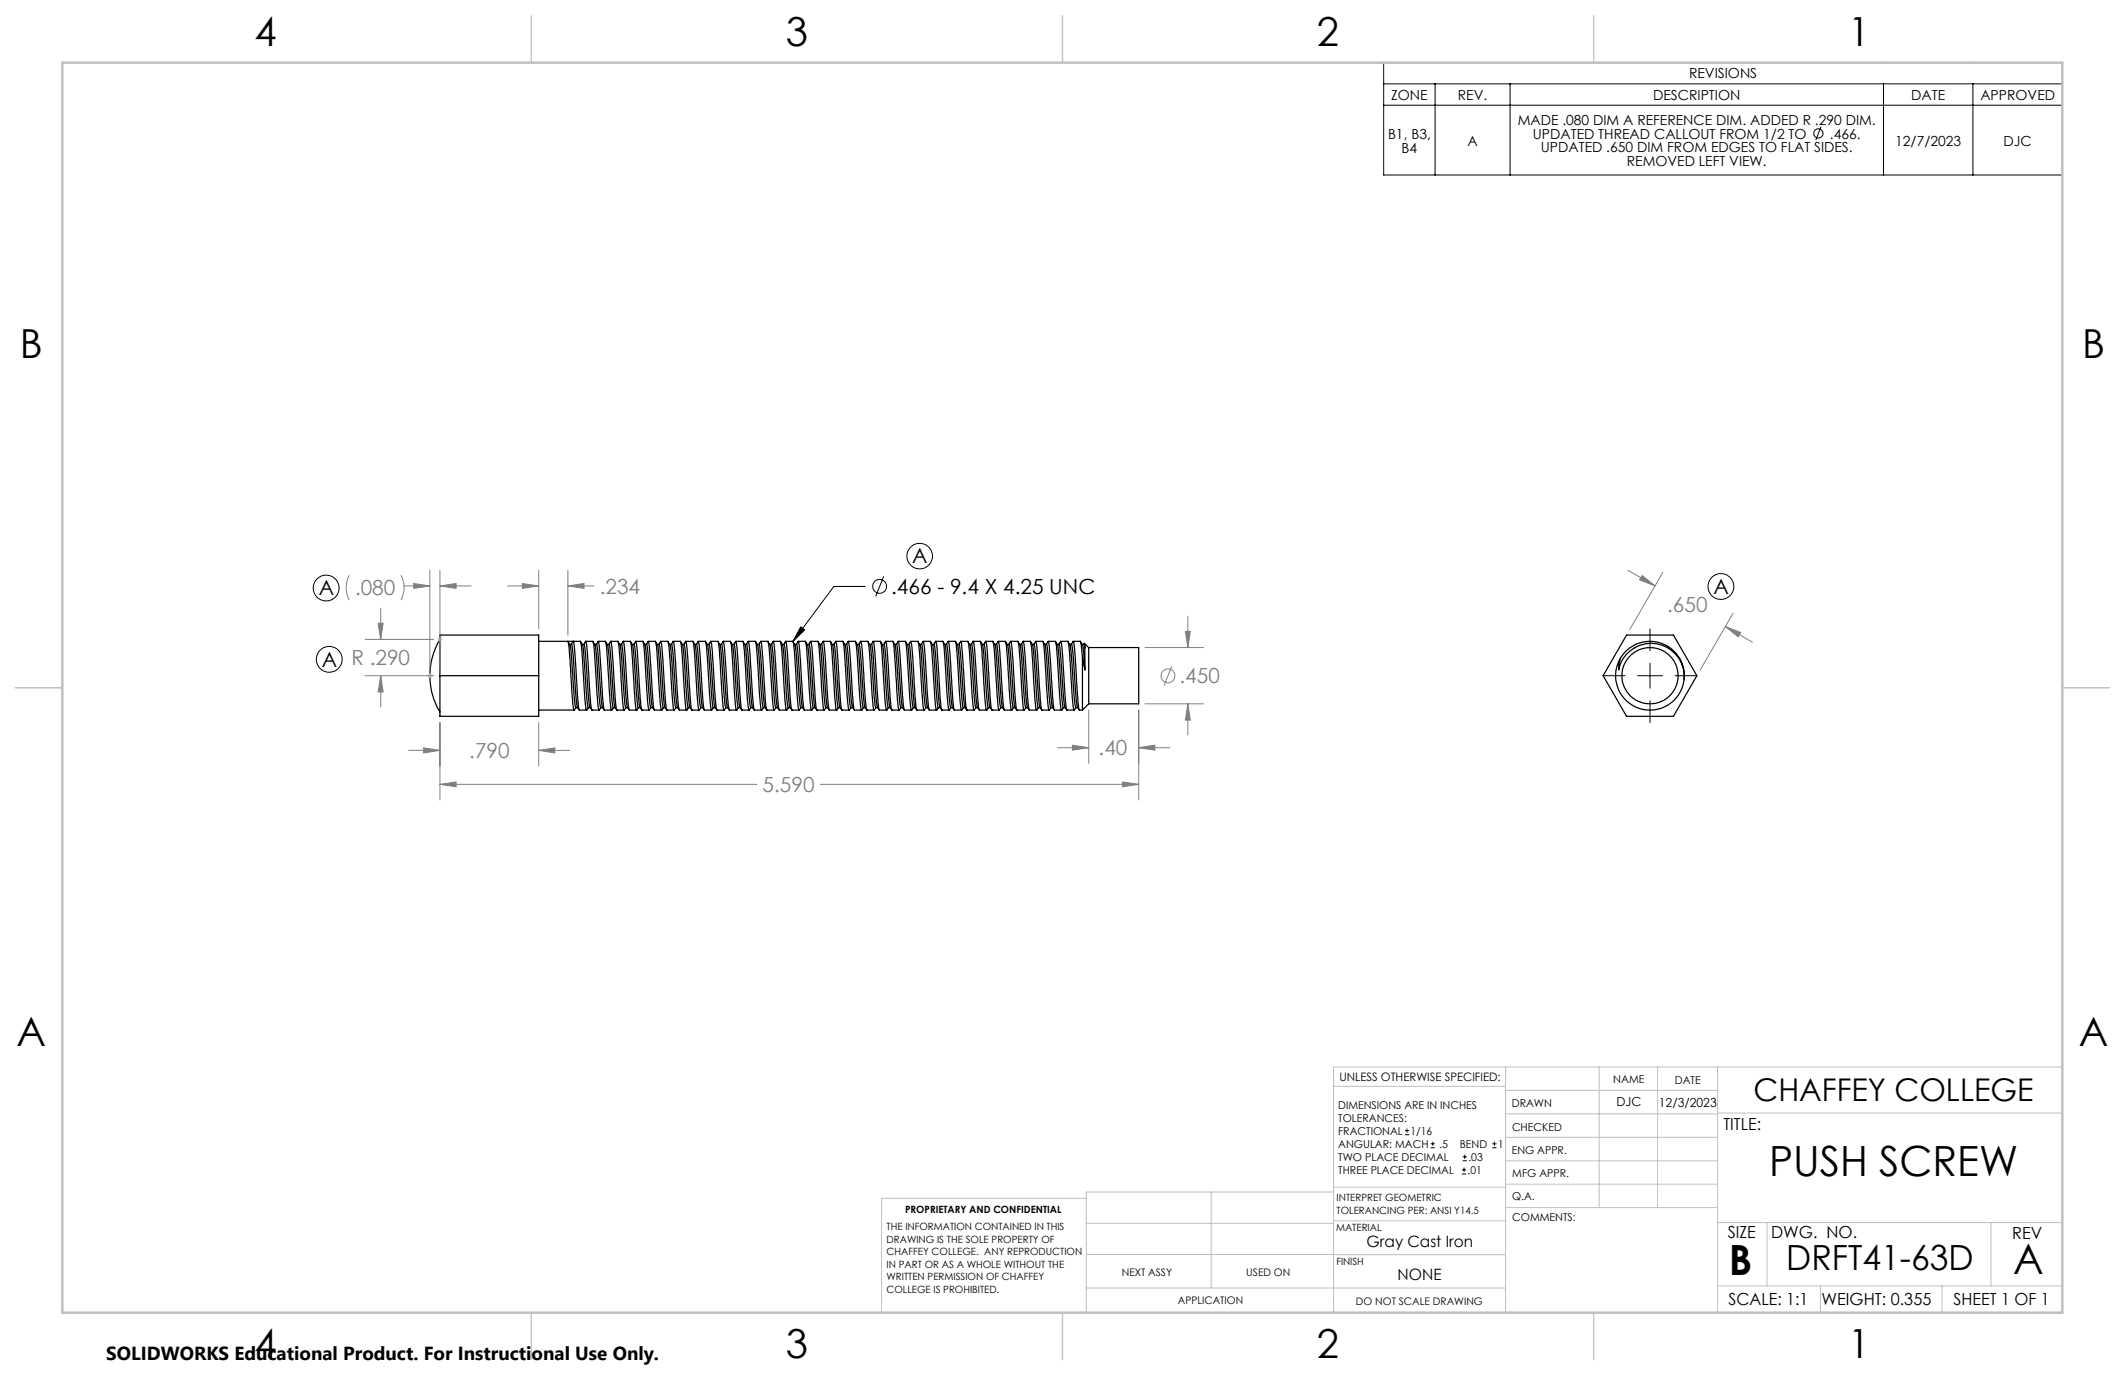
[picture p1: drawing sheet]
<svg xmlns="http://www.w3.org/2000/svg" width="432mm" height="279mm" viewBox="0 0 432 279" stroke-linecap="round" stroke-linejoin="round" font-family="sans-serif">
<g fill="none" stroke="#000" stroke-width=".25">
<path d="M89.4 129.9a14.3 14.3 0 0 0 0 14.8M89.4 129h20.1v16.6h-20.1zM89.4 137.3h20.1M109.5 130.3l8.5 .1 .4 3.4 .4 7.9 .2 2.1 .2 .5M115.4 130.3l.3 1.7 .7 10.9 .3 1.4M115.5 130.5a3.9 3.9 0 0 1 .6 2.8l.7 9.9 .2 .6h.4M115.8 131h.4l.1 .7 .9 11.1 .1 1 .4 .5M116.1 130.8l.4-.5 .3 1.7 .8 11.9 .1 .4h1.5M118 130.5l.4 .6 .3 3.2a70.6 70.6 0 0 0 .9 9.5h.3M118.4 131h.3l.1 .2 .9 11.6 .2 1 .4 .5M118.6 131l.4-.7 .3 2 .6 9 .3 3h1.5M119 130.3h1.5l.1 .5 .8 11.3 .3 2.2"/>
<path d="M120.5 130.5l.4 .5 .1 .6 .3 2.9a65.7 65.7 0 0 0 .8 9.3M120.9 131h.3l.1 .2 .9 11.6 .2 1 .4 .5M121.1 131l.4-.7a82.6 82.6 0 0 1 .9 11.3l.4 2.7h1.5M121.6 130.3h1.4l.2 .4 .8 12.2 .3 1.4M123.1 130.5l.2 .2a7.7 7.7 0 0 1 .5 3.4l.6 8.3 .2 1.3 .4 .1M123.4 131h.4l.1 .7 .9 11.1 .2 1 .3 .5M123.7 131l.4-.7 .3 1.6 .6 9.8 .3 2.5 1.5 .1M124.1 130.3h1.5l.1 .3 .8 11.5 .2 1.9 .2 .3M125.6 130.5l.4 .5 .2 .9 .8 11.1 .1 .8h.4M126 131h.3l.1 .2 .9 11.6 .2 1 .4 .5M126.2 131l.4-.7 .4 2.1 .7 11.5 .2 .4h1.5M126.6 130.3h1.5l.1 .3 .8 12 .4 1.7"/>
<path d="M128.2 130.5l.4 .5 .1 .7 .9 11.8 .1 .3h.4M128.5 131h.4l.1 .7 .9 11.1 .1 1 .4 .5M128.8 131l.4-.7 .3 1.6 .6 9.8 .3 2.4v.2h1.5M129.2 130.3h1.4l.1 .3 .9 12.4 .3 1.3M130.7 130.5l.4 .5 .3 3.2a72.3 72.3 0 0 0 .9 9.6h.3M131.1 131h.3l.1 .2 .9 11.6 .2 1 .4 .5M131.3 131l.4-.7 .3 1.3 .9 12.6 1.6 .1M131.7 130.3h1.5l.1 .3 .9 12.3 .2 1.4M133.2 130.5l.4 .5 .1 .6 .3 2.9a71.3 71.3 0 0 0 .8 9.3h.3M133.6 131h.3l.1 .2 .9 11.6 .2 1 .4 .5M133.8 131l.5-.7 .2 1.7 .6 8.7 .3 3.4 .1 .2h1.5M134.3 130.3h1.4v.1a31.8 31.8 0 0 1 .6 6.5l.4 5.6 .3 1.8"/>
<path d="M135.8 130.5l.2 .2a7.3 7.3 0 0 1 .5 3.3l.7 9.2 .1 .6h.4M136.1 131h.4l.1 .2 .9 11.6 .2 1 .3 .5M136.4 131l.4-.7 .3 2.1 .6 8.9 .3 2.8v.2h1.5M136.8 130.3h1.5l.1 .3 .8 12.4 .1 .9 .3 .4M138.3 130.5l.2 .2a8.4 8.4 0 0 1 .6 3.6 62.1 62.1 0 0 0 .8 9.5h.3M138.7 131h.3l.2 .7 .8 11.1 .2 1 .4 .5M138.9 131l.4-.7 .3 1.6 .8 12 .2 .4h1.5M139.3 130.3h1.5l.2 .7 .7 11.1 .4 2.2M140.9 130.5l.4 .5 .1 .6 .7 10 .3 2.2M141.2 131h.4v.2l1 11.6 .1 1 .4 .5M141.5 131l.4-.7 .3 2.5 .6 8.8 .3 2.5 .1 .2h1.4M141.9 130.3h1.4l.2 .4 .8 12.2 .3 1.4"/>
<path d="M143.4 130.5l.5 .9 .2 2.8a76.2 76.2 0 0 0 .9 9.6h.3M143.8 131h.3l.1 .2 .9 11.6 .2 1 .4 .5M144 131l.4-.7 .4 2.5 .8 11.2 .1 .3h1.4M144.4 130.3h1.5l.1 .3 .8 11.6 .3 2.1M145.9 130.5l.4 .5 .2 .9 .9 11.5 .1 .4h.3M146.3 131h.3l.1 .2 .9 11.6 .2 1 .4 .5M146.5 131l.5-.7 .2 1.4 .4 5.1a40.8 40.8 0 0 0 .6 7.5h1.5M147 130.3h1.4l.1 .2 .2 1.9 .6 8.8a7.6 7.6 0 0 0 .4 3.1M148.5 130.5l.2 .3a6.5 6.5 0 0 1 .5 3.2l.7 9.2 .1 .6h.4M148.8 131h.4l.1 .2 .9 11.6 .2 1 .3 .5M149.1 131l.4-.7 .3 1.3 .8 12.2 .1 .5h1.5M149.5 130.3h1.5v.2l.6 7.8a26.7 26.7 0 0 0 .6 6"/>
<path d="M151 130.5l.4 .6 .3 3.2a70.6 70.6 0 0 0 .9 9.5h.3M151.4 131h.3l.2 .7 .8 11.1 .2 1 .4 .5M151.6 131l.4-.7 .3 1.6 .8 11.9 .2 .5h1.5M152 130.3h1.5l.1 .3 .8 11 .2 2.2 .2 .5M153.6 130.5l.4 .5 .1 .6 .2 2.9a65.7 65.7 0 0 0 .8 9.3M153.9 131h.4v.2l1 11.6 .1 1 .4 .5M154.2 131l.4-.7 .3 2.1 .5 8.4a10 10 0 0 0 .5 3.5h1.4M154.6 130.3h1.4l.1 .3 .9 11.5 .1 1.5 .2 .7M156.1 130.5l.4 .5 .2 1.2 .8 11 .1 .5 .4 .1M156.5 131h.3l.1 .2 .9 11.6 .2 1 .4 .5M156.7 131l.4-.7 .3 2 .8 11.5 .2 .5h1.4M157.1 130.3h1.5l.1 .3 .8 12 .3 1.7"/>
<path d="M158.6 130.5l.5 .7 .3 3.2a60.7 60.7 0 0 0 .8 9.4h.3M159 131h.3l.1 .2 .9 11.6 .2 1 .4 .5M159.2 131l.5-.7 .3 2.6 .8 11 .1 .4h1.5M159.7 130.3h1.4l.1 .3 .8 11.5 .4 2.2M161.2 130.5l.4 .5 .3 3.7a62.1 62.1 0 0 0 .8 9.1h.4M161.5 131h.4l.1 .2 .9 11.6 .2 1 .3 .5M161.8 131l.4-.7 .3 2.1 .8 11.5 .1 .4h1.5M162.2 130.3h1.5l.1 .3 .8 12.3 .3 1.4M163.7 130.5l.4 .5 .3 3.2a74.3 74.3 0 0 0 .9 9.6h.3M164.1 131h.3l.2 .7 .8 11.1 .2 1 .4 .5M164.3 131l.4-.7a59.8 59.8 0 0 1 .8 8.9l.4 5.1h1.6M164.7 130.3h1.5l.1 .4 .8 10.9 .2 2 .2 .7"/>
<path d="M166.3 130.5l.4 .7 .3 3.3a71.3 71.3 0 0 0 .8 9.3h.4M166.6 131h.4v.2l1 11.6 .1 1 .4 .5M166.9 131l.4-.7 .3 2.2 .6 9.2 .3 2.4v.2h1.5M167.3 130.3h1.4l.2 .4 .7 10.9 .2 2.2 .2 .5M168.8 130.5a3.7 3.7 0 0 1 .6 2.8l.8 9.9 .2 .6h.3M169.2 131h.3l.1 .2 .9 11.6 .2 1 .4 .5M169.4 131l.4-.7 .3 1.7 .8 11.8 .2 .5h1.5M169.8 130.3h1.5l.1 .3 .8 11.5 .3 2.2M171.3 130.5l.5 .7 .3 3.1a63.7 63.7 0 0 0 .8 9.5h.3M171.7 131h.3l.1 .2 .9 11.6 .2 1 .4 .5M171.9 131l.4-.6a.35 .35 0 0 1 .2 .6l1 13 .1 .3h1.5M172.4 130.3h1.4l.1 .3 .8 11.1 .4 2.6"/>
<path d="M173.9 130.5l.4 .5 .1 .6 .2 3a63.9 63.9 0 0 0 .8 9.2M174.2 131h.4l.1 .2 .9 11.6 .2 1 .3 .5M174.5 131l.4-.7 .3 2.1 .6 8.9 .3 2.9 1.5 .1M174.9 130.3l1.5 .1 .3 2.8 .6 9.3 .3 1.8M176.4 130.5l.5 .9 .2 2.7a76 76 0 0 0 .9 9.7h.3M176.8 131h.3l.2 .7 .8 11.1 .2 1 .4 .5M177 131l.4-.7 .4 2.1 .5 8.9a6.6 6.6 0 0 0 .4 3h1.5M177.4 130.3h1.5l.1 .4 .9 12.3 .3 1.3M179 130.5l.4 .5 .1 .9 .9 11.7 .1 .2h.4M179.3 131h.4v.2l1 11.6 .1 1 .4 .5M179.6 131l.4-.7 .3 2.6 .8 10.9 .1 .5h1.5M180 130.3h1.4l.2 .5 .8 11.4 .3 2.1"/>
<path d="M181.5 130.5l.4 .5 .1 .7 .9 11.5 .2 .6h.3M181.9 131h.3l.2 .7 .8 11.1 .2 1 .4 .5M182.1 131l.4-.7 .3 1.4 .9 12.3 .1 .3h1.4M182.5 130.3h1.5M184 130.4l.3 2.5 .7 10.7 .2 .7M184 130.5l.4 .5 .3 3.2a70.4 70.4 0 0 0 .9 9.6h.3M184.4 131h.3l.2 .7 .8 11.1 .2 1 .4 .5M184.6 131l.4-.7 .3 1.6 .9 12.1 .1 .3h1.5M185.1 130.3h1.4l.1 .3 .9 12.7 .3 1M186.6 130.5l.4 .5 .1 .6 .2 2.9a69.4 69.4 0 0 0 .8 9.3h.4M186.9 131h.4l.1 .2 .9 11.6 .2 1 .3 .5M187.2 131l.4-.7 .3 1.7 .8 12 .1 .3h1.5"/>
<path d="M187.6 130.3h1.5l.1 .3 .8 12.4 .2 1 .2 .3M189.1 130.5l.4 .5 .2 1.2 .8 11 .1 .5 .4 .1M189.5 131h.3l.2 .7 .8 11.1 .2 1 .4 .5M189.7 131l.4-.7 .3 1.6 .6 8.8 .3 3.4 .1 .2h1.5M190.1 130.3h1.5l.1 .3 .8 12 .4 1.7M191.7 130.5l.4 .7 .3 3.1a60.7 60.7 0 0 0 .8 9.5h.4M192 131h.4v.2l1 11.6 .1 1 .4 .5M192.3 131l.4-.7 .4 3 .7 10.6 .1 .4h1.5M192.7 130.3h1.4l.2 .4 .7 10.6 .2 2.2 .2 .8M194.2 130.5l.4 .5 .1 .6 .8 10.6 .3 1.6M194.6 131h.3l.2 .7 .8 11.1 .2 1 .4 .5M194.8 131l.4-.7 .2 .7 1 13.2 1.6 .1"/>
<path d="M195.2 130.3h1.5v.2l.3 2.3 .6 8.8 .2 2.2 .1 .5M196.7 130.5l.4 .5 .3 3.2a74.1 74.1 0 0 0 .9 9.6h.3M197.1 131h.3l.2 .7 .8 11.1 .2 1 .4 .5M197.3 131l.5-.7 .3 2.6 .8 11 .1 .4h1.5M197.8 130.3h1.4l.1 .3 .9 12 .3 1.7M199.3 130.5l.4 .7 .3 3.3a71.3 71.3 0 0 0 .8 9.3h.4M199.6 131h.4l.1 .2 .9 11.6 .2 1 .3 .5M199.9 131l.4-.7a45.6 45.6 0 0 1 .7 7.9l.5 5.9v.2h1.6M200.3 130.3h1.5l.1 .3 .8 11.9 .3 1.8M201.8 130.5l.4 .5 .2 1.2 .8 11 .2 .6h.3M202.2 131h.3l.2 .7 .8 11.1 .2 1 .4 .5M202.4 131l.4-.7 .4 2.5 .7 11.1 .2 .4h1.5"/>
<path d="M202.8 130.3h1.5l.1 .3 .8 11.1 .2 2.2 .2 .4M204.4 130.5l.4 .6 .3 3.2a63.7 63.7 0 0 0 .8 9.5h.4M204.7 131h.4v.2l1 11.6 .1 1 .4 .5M205 131l.4-.7 .3 2.2 .9 11.7 1.5 .1M205.4 130.3h1.4l.1 .3 .9 11.5 .3 2.2M206.9 130.5l.4 .5 .1 .6 .2 3a65.8 65.8 0 0 0 .9 9.2M207.3 131h.3l.2 .7 .8 11.1 .2 1 .4 .5M207.5 131l.4-.7 .3 1.4 .5 8.1a15.2 15.2 0 0 0 .4 4.5h1.6M207.9 130.3h1.5l.1 .3 .7 9.9a11.9 11.9 0 0 0 .4 3.8M209.4 130.5l.4 .5 .2 1.2 .8 11.1 .1 .4 .4 .1M210 131h-.2h.3l.3 1.3 .7 10.5 .2 1 .4 .5M210 131l.5-.7 .3 2.6 .6 9.3 .2 2 1.6 .1"/>
<path d="M210.5 130.3h1.4l.1 .3 .8 11.5 .2 1.7 .2 .5M212 130.5l.4 .5 .1 .9 .9 11.7 .1 .2h.4M212.5 131h-.2h.4l.2 1.3 .8 10.5 .2 1 .3 .5M212.6 131l.4-.7 .3 1.4 .8 12.3 .1 .3h1.5M213 130.3h1.5l.1 .3 .8 12.3 .2 1.1 .2 .3M214.5 130.5l.4 .5 .1 .7 .9 11.5 .2 .6h.3M215.1 131h-.2h.3l.3 2.1 .7 9.7 .2 1 .4 .5M215.1 131l.4-.7 .3 1.6 .9 12.1 .1 .3h1.5M215.5 130.3h1.5l.1 .4 .8 11 .2 2 .2 .6M217.1 130.5l.4 .5 .3 3.2a72.4 72.4 0 0 0 .8 9.6h.4M217.6 131h-.2h.4l.3 2.1 .7 9.7 .1 1 .4 .5M217.7 131l.4-.7 .3 1.6 .7 11.4 .2 1h.7"/>
<path d="M218.1 130.3h1.4M219.5 130.4l.5 3.3M219.6 130.5a4.8 4.8 0 0 1 .7 3.3l.2 2.3M220 133.7l.5 2.4M220 133.7v10.6M220.2 131h-.2h.3l.2 .6M220.2 131l.1-.3 .2 .9M220.3 130.7l.9 .9M220.5 131.6v4.5M221.2 131.6v11.4M221.2 131.6h10.2v11.4h-10.2M329.3 133.7a7 7 0 0 0 3.8 10.3 7 7 0 0 0 9.1-6"/>
<path d="M329.3 133.7l-.3 1.3-.1 1.1a6.7 6.7 0 0 1 7.6-5.3 6.7 6.7 0 0 1 5.7 7.2M329.3 133.7a7 7 0 0 1 8.2-3 7 7 0 0 1 4.7 7.3M330.5 129h9.5l4.8 8.3-4.8 8.3h-9.5l-4.7-8.3zM109.5 144.3h7.2M117.1 143.8l-.4 .5M119.6 143.8l-.4 .5M121.7 144.3h.1M122.1 143.8h.3M122.1 143.8l-.3 .5M124.7 143.8l-.4 .5M127.2 143.8l-.3 .5M129.4 144.3h.1"/>
<path d="M129.8 143.8l-.4 .5M132.3 143.8l-.4 .5M134.8 143.8l-.3 .5M137.4 143.8l-.4 .5M139.9 143.8l-.3 .5M142.4 143.8h.4M142.5 143.8l-.4 .5M145 143.8l-.4 .5M147.2 144.3h-.1M147.5 143.8l-.3 .5M150.1 143.8l-.4 .5M152.6 143.8l-.3 .5"/>
<path d="M154.8 144.3h.1M155.1 143.8h.4M155.2 143.8l-.4 .5M157.7 143.8l-.4 .5M160.2 143.8l-.3 .5M162.8 143.8l-.4 .5M165.3 143.8l-.3 .5M167.5 144.3h.1M167.9 143.8l-.4 .5M170 144.3h.1M170.4 143.8l-.4 .5M172.9 143.8l-.3 .5"/>
<path d="M175.4 143.8h.4M175.5 143.8l-.4 .5M177.6 144.3h.1M178 143.8l-.3 .5M180.2 144.3h.1M180.6 143.8l-.4 .5M183.1 143.8l-.4 .5M185.6 143.8l-.3 .5M187.8 144.3h.1M188.2 143.8l-.4 .5M190.7 143.8l-.3 .5M193.3 143.8l-.4 .5"/>
<path d="M195.8 143.8h.3M195.8 143.8l-.4 .5M198.3 143.8l-.3 .5M200.9 143.8l-.4 .5M203.4 143.8l-.3 .5M206 143.8l-.4 .5M208.1 144.3h.1M208.5 143.8h.3M208.5 143.8l-.4 .5M211 143.8l-.3 .5M213.6 143.8l-.4 .5M216.1 143.8l-.3 .5"/>
<path d="M218.7 143.8l-.4 .5M221.2 143l-1.2 1.3"/>
<circle cx="335.3" cy="137.3" r="5.7"/>
</g>
<g fill="none" stroke="#808080" stroke-width=".2">
<path d="M70.9 116.9a5.6 5.6 0 0 0 0 5M81.5 116.9a5.6 5.6 0 0 1 0 5M82.1 119.1h5.2M84.1 118.6l3.2 .5-3.2 .5zM87.3 115.9v20.1M89.4 115.9v20.1M89.4 119.1h6.3M89.4 119.1l3.3-.5v1zM103.1 119.1h6.4M106.2 118.6l3.3 .5-3.3 .5zM109.5 115.9v11.9M115.4 119.1l3.3-.5v1z"/>
<path d="M115.4 119.1h5.3M115.4 115.9v13.1M330.8 115.9l5.5 3.2M333.7 116.9l2.6 2.2-3.1-1.3zM337.9 116.3l-6.7 11.7M74.2 129.9h13.9M74.2 137.3h13.9M76.8 126.6h1.1l-.5 3.3zM77.4 123.6v6.3M77.4 137.3v6.4M77.4 137.3l.5 3.3h-1.1zM232.7 131.6h11.8"/>
<path d="M238.1 135.3l-1.6 4M240.9 128.3h1l-.5 3.3zM241.4 125.2v6.4M350.6 127.3l3.1 1.2-.5 .9zM350.6 127.3l5.5 3.2M352.2 124.6l-6.8 11.6M83 152.5h6.4M86.1 152l3.3 .5-3.3 .5zM89.4 159.4l3.3-.5v1zM89.4 146.8v15.8M89.4 159.4h64.4M109.5 152.5l3.2-.5v1z"/>
<path d="M109.5 146.8v8.8M109.5 152.5h6.3M166.7 159.4h64.7M214.9 151.9h6.3M217.9 151.4l3.3 .5-3.3 .5zM221.2 144.3v10.8M228.1 158.9l3.3 .5-3.3 .5zM231.4 151.9l3.3-.5v1zM231.4 144.3v18.3M231.4 151.9h6.3M232.7 143h11.8M241.4 143l.5 3.3h-1z"/>
<path d="M241.4 143v6.4"/>
<circle cx="237.3" cy="137.3" r="1.4"/>
</g>
<g fill="none" stroke="#000" stroke-width=".2">
<path d="M281.2 12.7h137.9v22.9h-137.9zM281.2 17h137.9M291.6 17v18.6M306.8 17v18.6M382.7 17v18.6M400.9 17v18.6M281.2 21.4h137.9M370 25.8l-1 2.7M175.8 119.2h-6.4l-8.3 11.2M179.6 117.1l-1.7 4.1M162.7 127.4l.8 .6-2.4 2.4zM325.8 137.3h4.4"/>
<path d="M332.7 137.3h5.1M335.3 127.8v4.4M335.3 134.8v5M340.4 137.3h4.4M335.3 142.4v4.4M285.5 230.6h.8M285.5 229.7h.8M285.9 229.3v.9M290.7 233.2h.8M290.7 232.4h.8M291.1 232v.8M297.1 238.5h.8"/>
<path d="M297.1 237.7h.8M297.2 235.9h.9M297.2 235.1h.9M297.5 237.3v.8M297.6 234.6v.9M303.2 233.2h.9M303.2 232.4h.9M303.7 232v.8"/>
<circle cx="369.5" cy="27.1" r=".94"/>
<circle cx="66.3" cy="119.5" r="2.63"/>
<circle cx="178.8" cy="119.1" r="1.41"/>
<circle cx="186.9" cy="113" r="2.6"/>
<circle cx="349.7" cy="119.2" r="2.63"/>
<circle cx="66.9" cy="134" r="2.62"/>
</g>
<g fill="none" stroke="#c0c0c0" stroke-width=".2">
<path d="M86.9 137.3h.9M87 136.9l.7 .8M87.3 136.8v1M87.7 136.9l-.7 .8M88.9 129.9h1M89 129.6l.7 .7M89.4 129.4v1.1M89.7 129.6l-.7 .7M305.9 216.8v49.9M324.9 216.8v28.6M336.8 216.8v28.6M349 216.8v49.9"/>
<path d="M419.1 216.8h-148.1v49.9M271 220.7h34.9M305.9 231.1h43.1M305.9 226.3h43.1M305.9 221.6h43.1M305.9 235.9h43.1M349 226.2h70.1M220.7 248.6h50.3M220.7 254.9h50.3M220.7 243.5h-41.6v23.2M246.1 242.2v19.5M271 255h34.9"/>
<path d="M271 248.1h35M271 242.2h-50.3v24.5M271 241.2h35M305.9 240.6h43.1M306 245.4h43M349 248.4h70.1M359.1 248.4v12.9M404.6 248.4v12.9M220.7 261.7h85.2M349 261.3h70.1M369.9 261.3v5.4M394.6 261.3v5.4"/>
</g>
<path d="M108 3.2v9.5M215.9 3.2v9.5M323.8 3.2v9.5M3.1 139.7h9.6M419.1 139.7h9.5M108 266.7v9.6M215.9 266.7v9.6M323.8 266.7v9.6" fill="none" stroke="#c0c0c0" stroke-width=".25"/>
<path d="M12.7 12.7h406.4v254h-406.4z" fill="none" stroke="#c0c0c0" stroke-width=".5"/>
<path d="M162.7 127.4l.8 .6-2.4 2.4z" fill="#000"/>
<g fill="#808080">
<path d="M89.4 119.1l3.3-.5v1zM84.1 118.6l3.2 .5-3.2 .5zM76.8 126.6h1.1l-.5 3.3zM77.4 137.3l.5 3.3h-1.1z"/>
<path d="M217.9 151.4l3.3 .5-3.3 .5zM231.4 151.9l3.3-.5v1zM241.4 143l.5 3.3h-1zM240.9 128.3h1l-.5 3.3zM86.1 152l3.3 .5-3.3 .5zM109.5 152.5l3.2-.5v1zM89.4 159.4l3.3-.5v1zM228.1 158.9l3.3 .5-3.3 .5zM106.2 118.6l3.3 .5-3.3 .5zM115.4 119.1l3.3-.5v1zM333.7 116.9l2.6 2.2-3.1-1.3zM350.6 127.3l3.1 1.2-.5 .9z"/>
</g>
<g font-size="8.5">
<text x="359.5" y="239">PUSH SCREW</text>
<text x="351.3" y="259">B</text>
<text x="409.1" y="258.9">A</text>
</g>
<g font-size="8.1">
<text x="51.7" y="9.3">4</text>
<text x="159.7" y="9.3">3</text>
<text x="267.6" y="9.3">2</text>
<text x="375.6" y="9.3">1</text>
<text x="4" y="72.8">B</text>
<text x="423.1" y="72.8">B</text>
<text x="3.3" y="212.5">A</text>
<text x="422.4" y="212.5">A</text>
<text x="51.7" y="276">4</text>
<text x="159.7" y="276">3</text>
<text x="267.6" y="276">2</text>
<text x="375.6" y="276">1</text>
</g>
<text font-size="7.1" x="363" y="258.1">DRFT41-63D</text>
<text font-size="6.3" x="356.3" y="223.7">CHAFFEY COLLEGE</text>
<g font-size="4.2">
<text x="185.3" y="114.5">A</text>
<text x="64.8" y="121">A</text>
<text x="181.1" y="120.7">.466 - 9.4 X 4.25 UNC</text>
<text x="348.2" y="120.6">A</text>
<text x="65.4" y="135.4">A R .290</text>
</g>
<g font-size="4.2" fill="#808080">
<text x="72.1" y="121">.080</text>
<text x="121.9" y="120.6">.234</text>
<text x="338.8" y="124.4">.650</text>
<text x="239.7" y="138.9">.450</text>
<text x="95.4" y="154.1">.790</text>
<text x="223.2" y="153.5">.40</text>
<text x="155" y="161">5.590</text>
</g>
<text font-size="3.8" x="21.6" y="276.3">SOLIDWORKS Educational Product. For Instructional Use Only.</text>
<g font-size="3.4">
<text x="350.2" y="229.5">TITLE:</text>
<text x="351.1" y="251.6">SIZE</text>
<text x="359.9" y="251.6">DWG. NO.</text>
<text x="408.9" y="251.7">REV</text>
<text x="351.2" y="265.2">SCALE: 1:1</text>
<text x="370.1" y="265.3">WEIGHT: 0.355</text>
<text x="396.9" y="265.2">SHEET 1 OF 1</text>
</g>
<g font-size="3.2">
<text x="277.7" y="253.3">Gray Cast Iron</text>
<text x="284" y="260.1">NONE</text>
</g>
<g font-size="2.8">
<text x="343.2" y="15.9">REVISIONS</text>
<text x="282.7" y="20.3">ZONE</text>
<text x="296.2" y="20.3">REV.</text>
<text x="335.9" y="20.3">DESCRIPTION</text>
<text x="388.4" y="20.3">DATE</text>
<text x="402.4" y="20.3">APPROVED</text>
<text x="282" y="28.2">B1, B3,</text>
<text x="298.2" y="29.6">A</text>
<text x="308.4" y="25.3">MADE .080 DIM A REFERENCE DIM. ADDED R .290 DIM.</text>
<text x="311.5" y="28.2">UPDATED THREAD CALLOUT FROM 1/2 TO</text>
<text x="371.9" y="28.2">.466.</text>
<text x="385.1" y="29.6">12/7/2023</text>
<text x="407.1" y="29.6">DJC</text>
<text x="284.8" y="31">B4</text>
<text x="313.1" y="31">UPDATED .650 DIM FROM EDGES TO FLAT SIDES.</text>
<text x="330.6" y="33.8">REMOVED LEFT VIEW.</text>
</g>
<g font-size="2.5">
<text x="328.5" y="224.8">DJC</text>
<text x="337.1" y="224.9">12/3/2023</text>
</g>
<text font-size="2.4" x="272.2" y="219.7">UNLESS OTHERWISE SPECIFIED:</text>
<g font-size="2.2">
<text x="327.8" y="220.1">NAME</text>
<text x="340.3" y="220.2">DATE</text>
<text x="271.9" y="225.3">DIMENSIONS ARE IN INCHES</text>
<text x="271.9" y="227.9">TOLERANCES:</text>
<text x="307.2" y="224.9">DRAWN</text>
<text x="271.9" y="230.6">FRACTIONAL</text>
<text x="271.9" y="233.2">ANGULAR: MACH</text>
<text x="286.6" y="230.6">1/16</text>
<text x="292.5" y="233.2">.5</text>
<text x="296.6" y="233.2">BEND</text>
<text x="304.4" y="233.2">1</text>
<text x="307.3" y="229.8">CHECKED</text>
<text x="271.9" y="238.5">THREE PLACE DECIMAL</text>
<text x="271.9" y="235.9">TWO PLACE DECIMAL</text>
<text x="298.2" y="238.5">.01</text>
<text x="298.4" y="235.9">.03</text>
<text x="307.2" y="234.5">ENG APPR.</text>
<text x="307.3" y="239.2">MFG APPR.</text>
<text x="307.3" y="243.9">Q.A.</text>
<text x="307.3" y="248.1">COMMENTS:</text>
</g>
<g font-size="2.1">
<text x="227.9" y="259.2">NEXT ASSY</text>
<text x="253.3" y="259.2">USED ON</text>
<text x="239.3" y="265">APPLICATION</text>
<text x="275.5" y="265.1">DO NOT SCALE DRAWING</text>
</g>
<g font-size="2">
<text x="271.6" y="244.1">INTERPRET GEOMETRIC</text>
<text x="180.2" y="250">THE INFORMATION CONTAINED IN THIS</text>
<text x="183.9" y="246.4">PROPRIETARY AND CONFIDENTIAL</text>
<text x="271.5" y="250.2">MATERIAL</text>
<text x="271.6" y="246.6">TOLERANCING PER: ANSI Y14.5</text>
<text x="180.2" y="252.5">DRAWING IS THE SOLE PROPERTY OF</text>
<text x="180.2" y="255.1">CHAFFEY COLLEGE. ANY REPRODUCTION</text>
<text x="180.2" y="257.6">IN PART OR AS A WHOLE WITHOUT THE</text>
<text x="271.5" y="257">FINISH</text>
<text x="180.2" y="260.1">WRITTEN PERMISSION OF CHAFFEY</text>
<text x="180.2" y="262.6">COLLEGE IS PROHIBITED.</text>
</g>
</svg>
